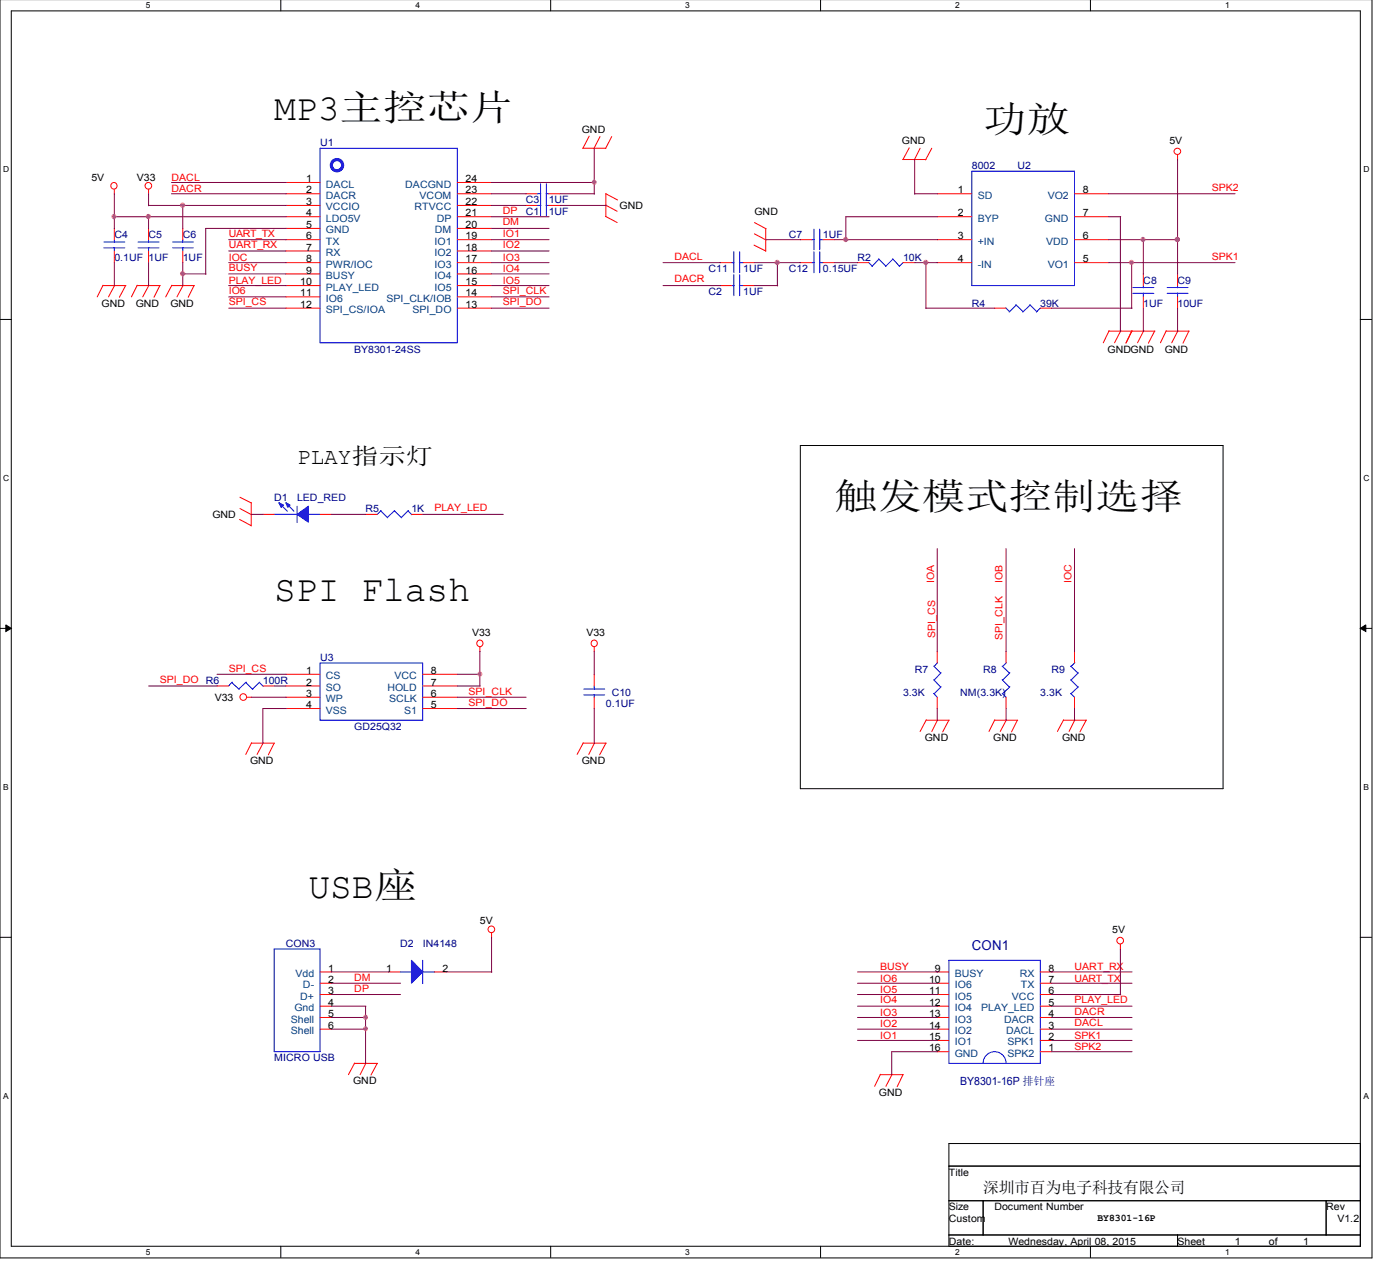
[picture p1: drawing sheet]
<svg xmlns="http://www.w3.org/2000/svg" width="305mm" height="279mm" viewBox="0 0 305 279" stroke-linecap="round" stroke-linejoin="round" font-family="sans-serif">
<path d="M0 -.1v273.8h298.7v-273.8M2.5 2.4h293.7v268.8h-293.7z" fill="none" stroke="#000" stroke-width=".22"/>
<g fill="#fff">
<path d="M31.7 .2h1v1.9h-1z"/>
<path d="M31.7 271.4h1v2h-1z"/>
</g>
<path d="M61.1 0v2.4M61.1 271.2v2.4" fill="none" stroke="#000" stroke-width=".22"/>
<g fill="#fff">
<path d="M90.4 .2h1v1.9h-1z"/>
<path d="M90.4 271.4h1v2h-1z"/>
</g>
<path d="M119.9 0v2.4M119.9 271.2v2.4" fill="none" stroke="#000" stroke-width=".22"/>
<g fill="#fff">
<path d="M149.2 .2h.9v1.9h-.9z"/>
<path d="M149.2 271.4h.9v2h-.9z"/>
</g>
<path d="M178.6 0v2.4M178.6 271.2v2.4" fill="none" stroke="#000" stroke-width=".22"/>
<g fill="#fff">
<path d="M207.9 .2h1v1.9h-1z"/>
<path d="M207.9 271.4h1v2h-1z"/>
</g>
<path d="M237.4 0v2.4M237.4 271.2v2.4" fill="none" stroke="#000" stroke-width=".22"/>
<g fill="#fff">
<path d="M266.7 .2h.9v1.9h-.9z"/>
<path d="M266.7 271.4h.9v2h-.9z"/>
<path d="M.7 35.9h1.2v1.9h-1.2z"/>
<path d="M296.8 35.9h1.2v1.9h-1.2z"/>
<path d="M.7 103h1.2v2h-1.2z"/>
<path d="M296.8 103h1.2v2h-1.2z"/>
</g>
<path d="M0 69.5h2.5M296.2 69.5h2.4" fill="none" stroke="#000" stroke-width=".22"/>
<g fill="#fff">
<path d="M.7 170.3h1.1v1.9h-1.1z"/>
<path d="M296.8 170.3h1.1v1.9h-1.1z"/>
</g>
<path d="M0 136.7h2.5M296.2 136.7h2.4" fill="none" stroke="#000" stroke-width=".22"/>
<path d="M1.3 136l1.2 .7-1.2 .7zM296.2 136.7l1.1-.7v1.4z" fill="#000" stroke="#000" stroke-width=".22"/>
<g fill="#fff">
<path d="M.7 237.5h1v1.9h-1z"/>
<path d="M296.8 237.5h1.1v1.9h-1.1z"/>
</g>
<path d="M174.2 96.9h92.1v74.7h-92.1zM0 204h2.5M296.2 204h2.4M206.6 248.8h89.6v22.4h-89.6zM206.6 253.7h89.6M206.6 261.3h89.6M206.6 268.7h89.6M214 261.3v7.4M256.4 268.7v2.5M288.7 261.3v7.4" fill="none" stroke="#000" stroke-width=".22"/>
<g fill="none" stroke="#f00" stroke-width=".22">
<path d="M62.2 39.7h7.5M99.6 39.7h7.4M126.8 32.3h5.1M128.3 29.6l-1.4 2.7M130.6 29.7l-1.3 2.6M133.2 29.7l-1.4 2.6M196.5 34.7h5.1M198 32.2l-1.4 2.5M200.3 32.3l-1.2 2.5M202.9 32.3l-1.4 2.5M256.4 33.7v1.1M24.9 41.2v1"/>
<path d="M24.9 49.7v2.5M24.9 54.6v2.6M32.3 41.2v1M32.3 49.7v2.5M32.3 54.6v2.6M39.8 49.7v2.5M39.8 54.6v2.6M62.2 57.2h7.5M62.2 42.2h7.5M62.2 44.7h7.5M62.2 54.6h7.5M62.2 52.2h7.5"/>
<path d="M62.2 47.2h7.5M62.2 49.7h7.5M62.2 59.6h7.5M99.6 57.2h7.4M99.6 42.2h7.4M99.6 44.7h7.4M99.6 54.6h7.4M99.6 52.2h7.4M99.6 47.2h7.4M99.6 49.7h7.4M99.6 59.6h7.4M114.5 42.2h2.4"/>
<path d="M114.5 44.7h2.4M119.5 42.2h2.4M119.5 44.7h2.4M131.8 47.1l2.6 1.3M131.8 44.6l2.6 1.4M131.9 42.1v5.1M131.9 42.2l2.6 1.3M156.8 57.2h2.5M161.8 57.2h2.5M164.2 53.3l2.5 1.3M164.3 48.4l2.5 1.4M164.3 50.9l2.5 1.3"/>
<path d="M166.7 49.7v5M174.2 57.2h2.5M174.2 52.2h2.5M179.2 57.2h2.5M179.2 52.2h2.5M186.7 57.2h2.4M196.6 57.2h2.5M204 57.2h7.6M204 42.2h7.6M204 52.2h7.6M204 47.2h7.6M233.9 57.2h7.5"/>
<path d="M233.9 42.2h7.5M233.9 52.2h7.5M233.9 47.2h7.5M248.9 59.6v2.5M256.4 59.6v2.5M22.4 62.1h5M22.4 62.1l-1.2 2.5M25 62.1l-1.4 2.5M27.3 62.1l-1.3 2.6M29.8 62.1h5.1M29.9 62.1l-1.3 2.5M32.4 62.1l-1.3 2.5"/>
<path d="M34.8 62.1l-1.3 2.6M37.3 62.1h5M37.4 62.1l-1.3 2.5M39.9 62.1l-1.4 2.5M42.2 62.1l-1.2 2.6M62.2 62.1h7.5M62.2 64.6h7.5M62.2 67.1h7.5M99.6 62.1h7.4M99.6 64.6h7.4M99.6 67.1h7.4M156.8 62.1h2.5"/>
<path d="M161.8 62.1h2.5M216.5 67.1h2.5M226.5 67.1h2.4M241.4 72.1h10.1M241.5 72l-1.3 2.6M244 72l-1.3 2.6M246.4 72.1l-1.3 2.6M246.5 72l-1.3 2.6M248.9 64.6v2.5M249 72l-1.4 2.6M251.4 72.1l-1.4 2.6M253.8 72.1h5.1"/>
<path d="M253.9 72l-1.3 2.6M256.4 64.6v2.5M256.5 72l-1.4 2.6M258.8 72.1l-1.2 2.6M52.2 113l2.5 1.4M52.2 108.2l2.6 1.3M52.2 110.7l2.6 1.3M54.7 109.4v5.1M57.2 111.9h2.5M69.7 111.9h2.4M79.6 111.9h2.5M89.6 111.9h2.4"/>
<path d="M47.2 149.3h2.6M53.8 151.7h1M57.2 149.3h2.5M62.2 151.7h7.5M62.2 149.3h7.5M62.2 146.7h7.5M62.2 154.2h7.5M92 151.7h7.6M92 149.3h7.6M92 146.7h7.6M92 154.2h7.6M104.5 140.8v1"/>
<path d="M129.4 140.8v1M129.4 146.7v2.6M129.4 151.7v2.5M201.6 156.7h5.1M201.7 156.6l-1.4 2.6M204 141.7v2.6M204 151.7v2.5M204.1 156.6l-1.2 2.6M206.6 156.7l-1.4 2.6M216.5 156.7h5.1M216.6 156.6l-1.3 2.6M219 141.7v2.6"/>
<path d="M219 151.7v2.5M219.1 156.6l-1.3 2.6M221.5 156.7l-1.3 2.6M231.5 156.7h5.1M231.6 156.6l-1.4 2.6M233.9 141.7v2.6M233.9 151.7v2.5M234 156.6l-1.3 2.6M236.5 156.7l-1.4 2.6M54.7 161.7h5.1M54.8 161.6l-1.3 2.6M57.3 161.6l-1.3 2.6"/>
<path d="M59.7 161.7l-1.3 2.6M126.9 161.7h5.1M127 161.6l-1.4 2.6M129.5 161.6l-1.3 2.6M131.9 161.7l-1.3 2.6M69.7 218.9h2.4M69.7 216.4h2.4M69.7 214h2.4M69.7 211.5h2.4M84.6 211.5h2.5M94.6 211.5h2.4M107 203v1"/>
<path d="M204 218.9h2.6M204 216.4h2.6M204 214h2.6M204 211.5h2.6M226.5 218.9h2.4M226.5 216.4h2.4M226.5 214h2.4M226.5 211.5h2.4M243.9 205.5v1.1M69.7 223.9h2.4M69.7 221.4h2.4M77.1 231.4h5.1"/>
<path d="M77.2 231.3l-1.3 2.5M79.7 231.3l-1.3 2.5M82.1 231.4l-1.3 2.5M191.6 233.8h5.1M191.7 233.8l-1.3 2.6M194.2 233.8l-1.3 2.6M196.6 233.8l-1.3 2.7M204 228.9h2.6M204 226.4h2.6M204 223.9h2.6M204 221.4h2.6M226.5 228.9h2.4"/>
<path d="M226.5 226.4h2.4M226.5 223.9h2.4M226.5 221.4h2.4"/>
<circle cx="256.3" cy="32.9" r=".7"/>
<circle cx="24.8" cy="40.4" r=".7"/>
<circle cx="32.3" cy="40.4" r=".72"/>
<circle cx="104.5" cy="140" r=".7"/>
<circle cx="129.4" cy="140" r=".7"/>
<circle cx="53" cy="151.7" r=".72"/>
<circle cx="107" cy="202.2" r=".72"/>
<circle cx="243.9" cy="204.7" r=".72"/>
</g>
<g fill="none" stroke="#00f" stroke-width=".22">
<path d="M69.7 32.3h29.9v42.3h-29.9zM117.7 40v7M119 40v7M211.6 37.3h22.3v24.8h-22.3zM22.6 53.9h4.6M22.6 52.7h4.6M24.9 52.2v.5M24.9 53.8v.8M30.1 53.9h4.5M30.1 52.7h4.5M32.3 52.2v.5M32.3 53.8v.8"/>
<path d="M37.6 53.9h4.5M37.6 52.7h4.5M39.8 52.2v.5M39.8 53.8v.8M116.9 42.2h.9M116.9 44.7h.9M118.9 42.2h.6M118.9 44.7h.6M159.3 57.2h.6M159.8 54.8v4.6M159.8 59.8v4.5M161 57.2h.8"/>
<path d="M161 54.8v4.6M161 59.8v4.5M176.7 57.2h.6M176.7 52.2h.6M177.2 49.9v4.5M177.2 54.8v4.6M178.4 57.2h.8M178.4 52.2h.8M178.5 49.9v4.5M178.5 54.8v4.6M189.1 57.1l.8 .8M191.3 56.3l1.6 1.6"/>
<path d="M191.3 56.4l-1.5 1.6M194.3 56.3l1.5 1.6M194.4 56.4l-1.6 1.6M196.6 57.2l-.9 .8M159.3 62.1h.6M161 62.1h.8M218.9 67l.9 .8M221.1 66.3l1.7 1.5M221.2 66.4l-1.5 1.5M224.2 66.3l1.5 1.5M224.3 66.4l-1.6 1.5M226.5 67.1l-.9 .8"/>
<path d="M246.6 63.8h4.6M246.6 62.6h4.6M248.9 62.1v.6M248.9 63.8v.8M254.1 63.8h4.6M254.1 62.6h4.6M256.4 62.1v.6M256.4 63.8v.8M59.6 111.9h5.1M61 109.6l1.6 1.7M62.5 109.6l1.5 1.7M64.7 110.2v3.5"/>
<path d="M67.1 111.9h2.6M82.9 111.2l1.5 1.5M83 111.1l-.9 .8M85.9 111.2l1.6 1.5M85.9 111.1l-1.6 1.5M88.8 111.2l.9 .8M88.9 111.1l-1.5 1.5M50.5 148.5l1.6 1.5M50.5 148.4l-.7 .9M53.5 148.5l1.5 1.5M53.6 148.4l-1.6 1.5M56.5 148.5l.8 .9"/>
<path d="M56.6 148.4l-1.7 1.5M69.7 144.3h22.3v12.4h-22.3zM127.1 149.9h4.6M127.1 151.2h4.6M129.4 149.3v.7M129.4 151.1v.6M203.3 150.9l.7 .8M203.3 147.9l1.5 1.6M203.3 144.9l1.5 1.6M204.1 144.2l-.7 .8M204.9 149.4l-1.5 1.6M204.9 146.4l-1.5 1.6"/>
<path d="M218.2 150.9l.8 .8M218.2 147.9l1.6 1.6M218.2 144.9l1.6 1.6M219.1 144.2l-.8 .8M219.9 149.4l-1.6 1.6M219.9 146.4l-1.6 1.6M233.1 150.9l.8 .8M233.1 147.9l1.6 1.6M233.1 144.9l1.6 1.6M234 144.2l-.8 .8M234.8 149.4l-1.6 1.6M234.8 146.4l-1.6 1.6"/>
<path d="M59.7 206.5h10v22.4h-10zM87.1 211.5h2.6M92 209v5M92 211.5h2.7M206.6 209h19.9v22.4h-19.9zM214 231.4a2.5 2.5 0 0 1 2.5-2.5 2.5 2.5 0 0 1 2.5 2.5"/>
</g>
<g fill="#00f" stroke="#00f" stroke-width=".22">
<path d="M89.6 209l2.4 2.5-2.4 2.5z"/>
<path d="M64.7 111.9l2.4-1.7v3.4z" fill-rule="evenodd"/>
<path d="M60.7 109.4l1 .5-.5 .5z" fill-rule="evenodd"/>
<path d="M62.2 109.4l1 .5-.5 .5z" fill-rule="evenodd"/>
</g>
<circle cx="73.4" cy="35.9" r="1.23" fill="none" stroke="#00f" stroke-width=".68"/>
<g fill="none" stroke="#800040" stroke-width=".22">
<path d="M37.3 39.7h25M107 39.7h22.5M129.4 32.3v9.9M199.1 34.7v7.5M256.4 34.7v25M24.9 47.2h37.4M24.9 42.2v7.6M24.9 57.2v5M32.3 42.2v2.6M32.3 47.2v2.6M32.3 57.2v5M32.3 44.7h30"/>
<path d="M37.3 42.2h25M39.8 44.7v5.1M39.8 57.2v5M39.8 59.6h5.1M49.8 57.2h12.5M49.8 52.2h12.5M49.8 54.6h12.5M49.8 59.6h12.5M62.3 49.7h-17.5v10M107 57.2h12.5M107 52.2h12.5M107 54.6h12.5"/>
<path d="M107 42.2h7.6M107 47.2h12.5M107 49.7h12.5M107 59.6h12.5M107 44.7h7.6M121.9 42.2h7.6M121.9 44.7h10.1M144.4 57.2h12.5M164.3 57.2h10M166.7 52.2h7.6M169.2 57.2v5M181.7 57.2h5.1"/>
<path d="M181.7 52.2h22.4M199.1 57.2h5M199.1 42.2h5M201.6 57.2v9.9M204.1 47.2h-20v5M241.4 57.2h27.5M241.4 52.2h15.1M241.4 42.2h27.5M241.4 47.2h2.6M243.9 47.2v24.9M246.4 57.2v9.9M248.9 52.2v7.5"/>
<path d="M49.8 62.1h12.5M49.8 67.1h12.5M49.8 64.6h12.5M107 62.1h12.5M107 67.1h12.5M107 64.6h12.5M144.4 62.1h12.5M164.3 62.1h5M201.6 67.1h15M228.9 67.1h17.6M248.9 67.1v5M256.4 67.1v5"/>
<path d="M54.7 111.9h2.6M72.1 111.9h7.6M92 111.9h17.6M204 119.4v22.4M219 119.4v22.4M233.9 119.4v22.4M32.3 149.3h15M47.2 146.7h15.1M54.7 151.7h7.6M59.7 149.3h2.6M62.3 154.2h-5.1v7.6M99.6 146.7h5"/>
<path d="M99.6 149.3h5M99.6 151.7h15M99.6 154.2h15M104.5 141.7v7.7M129.4 141.7v5.1M129.4 154.2v7.6M204 154.2v2.6M219 154.2v2.6M233.9 154.2v2.6M72.1 216.4h15.1M72.1 214h15.1M72.1 211.5h12.6"/>
<path d="M72.1 218.9h7.6M79.6 218.9v12.6M97 211.5h10.1M107 204v7.6M186.7 216.4h17.4M186.7 214h17.4M186.7 211.5h17.4M186.7 218.9h17.4M228.9 216.4h15.1M228.9 214h17.6M228.9 211.5h17.6M228.9 218.9h17.6"/>
<path d="M243.9 206.5v10M72.1 221.4h7.6M72.1 223.9h7.6M186.7 221.4h17.4M186.7 223.9h17.4M186.7 226.4h17.4M204.1 228.9h-10v5M228.9 221.4h17.6M228.9 223.9h17.6M228.9 226.4h17.6M228.9 228.9h17.6"/>
</g>
<g fill="#f0f" stroke="#f0f" stroke-width=".22">
<circle cx="104.5" cy="146.7" r=".45"/>
<circle cx="201.5" cy="57.1" r=".47"/>
<circle cx="246.3" cy="57.1" r=".47"/>
<circle cx="32.3" cy="47.1" r=".47"/>
<circle cx="248.8" cy="52.1" r=".45"/>
<circle cx="39.8" cy="44.7" r=".47"/>
<circle cx="256.3" cy="52.1" r=".47"/>
<circle cx="24.8" cy="47.1" r=".45"/>
<circle cx="184.1" cy="52.1" r=".47"/>
<circle cx="39.8" cy="59.6" r=".47"/>
<circle cx="79.6" cy="221.4" r=".45"/>
<circle cx="129.3" cy="39.7" r=".45"/>
<circle cx="79.6" cy="223.9" r=".42"/>
<circle cx="169.2" cy="57.1" r=".47"/>
</g>
<g font-size="8">
<text x="59.7" y="26.2">MP3主控芯片</text>
<text x="214" y="28.6">功放</text>
<text x="181.7" y="110.7">触发模式控制选择</text>
<text x="59.7" y="130.7">SPI Flash</text>
<text x="67.1" y="195.4">USB座</text>
</g>
<text font-size="5" x="64.7" y="100.9">PLAY指示灯</text>
<text font-size="3.5" x="214" y="259.5">深圳市百为电子科技有限公司</text>
<text font-size="3" fill="#0000a0" x="211.6" y="206.7">CON1</text>
<text font-size="2.5" fill="#000080" x="209" y="236.1">BY8301-16P 排针座</text>
<g font-size="2.2">
<text x="126.7" y="28.9">GND</text>
<text x="196.3" y="31.4">GND</text>
<text x="254.6" y="31.4">5V</text>
<text x="19.9" y="39.4">5V</text>
<text x="29.8" y="39.4">V33</text>
<text x="66.6" y="39.6">1</text>
<text x="101.3" y="39.6">24</text>
<text x="66.6" y="42.1">2</text>
<text x="66.6" y="44.6">3</text>
<text x="66.6" y="47.1">4</text>
<text x="101.3" y="47.1">21</text>
<text x="101.3" y="44.6">22</text>
<text x="101.3" y="42.1">23</text>
<text x="134.9" y="45.6">GND</text>
<text x="164.3" y="46.8">GND</text>
<text x="208.5" y="47.1">2</text>
<text x="208.5" y="42.1">1</text>
<text x="235.7" y="47.1">7</text>
<text x="235.7" y="42.1">8</text>
<text x="66.6" y="52.1">6</text>
<text x="66.6" y="49.6">5</text>
<text x="101.3" y="52.1">19</text>
<text x="101.3" y="49.6">20</text>
<text x="208.5" y="52.1">3</text>
<text x="235.7" y="52.1">6</text>
<text x="66.6" y="54.5">7</text>
<text x="66.6" y="57.1">8</text>
<text x="66.6" y="59.5">9</text>
<text x="101.3" y="59.5">16</text>
<text x="101.3" y="57.1">17</text>
<text x="101.3" y="54.5">18</text>
<text x="208.5" y="57.1">4</text>
<text x="235.7" y="57.1">5</text>
<text x="65.4" y="62.1">10</text>
<text x="65.4" y="64.5">11</text>
<text x="101.3" y="64.5">14</text>
<text x="101.3" y="62.1">15</text>
<text x="22.1" y="66.7">GND</text>
<text x="29.5" y="66.7">GND</text>
<text x="37.1" y="66.7">GND</text>
<text x="65.4" y="67">12</text>
<text x="101.3" y="67">13</text>
<text x="241.1" y="76.7">GNDGND</text>
<text x="253.6" y="76.7">GND</text>
<text x="46.2" y="112.8">GND</text>
<text x="102.8" y="138.4">V33</text>
<text x="127.7" y="138.4">V33</text>
<text x="66.6" y="149.2">2</text>
<text x="66.6" y="146.6">1</text>
<text x="93.8" y="149.2">7</text>
<text x="93.8" y="146.6">8</text>
<text x="46.7" y="152.6">V33</text>
<text x="66.6" y="151.6">3</text>
<text x="66.6" y="154.1">4</text>
<text x="93.8" y="151.6">6</text>
<text x="93.8" y="154.1">5</text>
<text x="201.3" y="161.3">GND</text>
<text x="216.2" y="161.3">GND</text>
<text x="231.2" y="161.3">GND</text>
<text x="54.4" y="166.3">GND</text>
<text x="126.7" y="166.3">GND</text>
<text x="104.5" y="201.2">5V</text>
<text x="242.1" y="203.1">5V</text>
<text x="71.5" y="211.4">1</text>
<text x="71.5" y="213.9">2</text>
<text x="84.1" y="211.4">1</text>
<text x="96.4" y="211.4">2</text>
<text x="202.3" y="213.9">10</text>
<text x="203.5" y="211.4">9</text>
<text x="228.3" y="213.9">7</text>
<text x="228.3" y="211.4">8</text>
<text x="71.5" y="216.3">3</text>
<text x="71.5" y="218.9">4</text>
<text x="71.5" y="221.3">5</text>
<text x="202.3" y="216.3">11</text>
<text x="202.3" y="218.9">12</text>
<text x="202.3" y="221.3">13</text>
<text x="228.3" y="221.3">4</text>
<text x="228.3" y="218.9">5</text>
<text x="228.3" y="216.3">6</text>
<text x="71.5" y="223.9">6</text>
<text x="202.3" y="223.9">14</text>
<text x="202.3" y="226.3">15</text>
<text x="228.3" y="226.3">2</text>
<text x="228.3" y="223.9">3</text>
<text x="202.3" y="228.8">16</text>
<text x="228.3" y="228.8">1</text>
<text x="76.9" y="236">GND</text>
<text x="191.3" y="238.5">GND</text>
<text x="206.6" y="255.9">Title</text>
<text x="206.6" y="263.4">Size</text>
<text x="216.5" y="263.4">Document Number</text>
<text x="288.7" y="263.4">Rev</text>
<text x="206.6" y="265.9">Custom</text>
<text x="238.9" y="265.6">BY8301-16P</text>
<text x="291.2" y="265.9">V1.2</text>
<text x="206.6" y="270.8">Date:</text>
<text x="219.5" y="270.8">Wednesday, April 08, 2015</text>
<text x="256.4" y="270.8">Sheet</text>
<text x="268.8" y="270.8">1</text>
<text x="276.3" y="270.8">of</text>
<text x="283.7" y="270.8">1</text>
</g>
<g font-size="2.2" fill="#000080">
<text x="69.7" y="31.8">U1</text>
<text x="211.6" y="36.8">8002</text>
<text x="221.5" y="36.8">U2</text>
<text x="114.5" y="44.3">C3</text>
<text x="114.5" y="46.8">C1</text>
<text x="119.5" y="44.3">1UF</text>
<text x="119.5" y="46.8">1UF</text>
<text x="24.9" y="51.8">C4</text>
<text x="32.3" y="51.8">C5</text>
<text x="39.8" y="51.8">C6</text>
<text x="171.7" y="51.8">C7</text>
<text x="179.2" y="51.8">1UF</text>
<text x="24.9" y="56.7">0.1UF</text>
<text x="32.3" y="56.7">1UF</text>
<text x="39.8" y="56.7">1UF</text>
<text x="154.3" y="59.3">C11</text>
<text x="161.8" y="59.3">1UF</text>
<text x="171.7" y="59.3">C12</text>
<text x="179.2" y="59.3">0.15UF</text>
<text x="186.7" y="56.7">R2</text>
<text x="196.6" y="56.7">10K</text>
<text x="154.3" y="64.3">C2</text>
<text x="161.8" y="64.3">1UF</text>
<text x="248.9" y="61.7">C8</text>
<text x="256.4" y="61.7">C9</text>
<text x="211.6" y="66.7">R4</text>
<text x="226.5" y="66.7">39K</text>
<text x="248.9" y="66.7">1UF</text>
<text x="256.4" y="66.7">10UF</text>
<text x="77.1" y="76.7">BY8301-24SS</text>
<text x="59.7" y="109.1">D1</text>
<text x="64.7" y="109.1">LED_RED</text>
<text x="79.6" y="111.5">R5</text>
<text x="89.6" y="111.5">1K</text>
<text x="69.7" y="143.8">U3</text>
<text x="57.2" y="148.8">100R</text>
<text x="199.1" y="146.4">R7</text>
<text x="214" y="146.4">R8</text>
<text x="228.9" y="146.4">R9</text>
<text x="131.9" y="153.8">0.1UF</text>
<text x="133.2" y="151.4">C10</text>
<text x="196.6" y="151.4">3.3K</text>
<text x="209" y="151.4">NM(3.3K)</text>
<text x="226.5" y="151.4">3.3K</text>
<text x="77.1" y="158.8">GD25Q32</text>
<text x="62.2" y="206.1">CON3</text>
<text x="87.1" y="206.1">D2</text>
<text x="92" y="206.1">IN4148</text>
<text x="59.7" y="231">MICRO USB</text>
</g>
<g font-size="2.2" fill="#f00">
<text x="37.3" y="39.4">DACL</text>
<text x="37.3" y="41.8">DACR</text>
<text x="263.8" y="41.6">SPK2</text>
<text x="109.5" y="46.6">DP</text>
<text x="49.8" y="51.6">UART_TX</text>
<text x="109.5" y="51.6">IO1</text>
<text x="109.5" y="49">DM</text>
<text x="49.8" y="59">BUSY</text>
<text x="49.8" y="54">UART_RX</text>
<text x="49.8" y="56.7">IOC</text>
<text x="109.5" y="54">IO2</text>
<text x="109.5" y="59.3">IO4</text>
<text x="109.5" y="56.7">IO3</text>
<text x="146.8" y="56.5">DACL</text>
<text x="263.8" y="56.5">SPK1</text>
<text x="49.8" y="61.7">PLAY_LED</text>
<text x="49.8" y="64">IO6</text>
<text x="109.5" y="61.7">IO5</text>
<text x="109.5" y="64">SPI_CLK</text>
<text x="146.8" y="61.5">DACR</text>
<text x="49.8" y="66.5">SPI_CS</text>
<text x="109.5" y="66.5">SPI_DO</text>
<text x="94.6" y="111.3">PLAY_LED</text>
<text x="203.4" y="126.8" transform="rotate(-90 203.4 126.8)">IOA</text>
<text x="218.3" y="126.8" transform="rotate(-90 218.3 126.8)">IOB</text>
<text x="233.3" y="126.8" transform="rotate(-90 233.3 126.8)">IOC</text>
<text x="203.6" y="138.8" transform="rotate(-90 203.6 138.8)">SPI_CS</text>
<text x="218.3" y="139.3" transform="rotate(-90 218.3 139.3)">SPI_CLK</text>
<text x="34.8" y="148.6">SPI_DO R6</text>
<text x="49.8" y="146.1">SPI_CS</text>
<text x="102" y="151.1">SPI_CLK</text>
<text x="102" y="153.6">SPI_DO</text>
<text x="77.1" y="215.8">DP</text>
<text x="77.1" y="213.4">DM</text>
<text x="191.6" y="211.1">BUSY</text>
<text x="191.6" y="213.6">IO6</text>
<text x="233.9" y="213.6">UART_TX</text>
<text x="233.9" y="211.1">UART_RX</text>
<text x="191.6" y="218.3">IO4</text>
<text x="191.6" y="216.1">IO5</text>
<text x="191.6" y="221.1">IO3</text>
<text x="233.9" y="218.3">PLAY_LED</text>
<text x="233.9" y="220.8">DACR</text>
<text x="191.6" y="226.1">IO1</text>
<text x="191.6" y="223.5">IO2</text>
<text x="233.9" y="226.1">SPK1</text>
<text x="233.9" y="223.3">DACL</text>
<text x="233.9" y="228.5">SPK2</text>
</g>
<g font-size="2.2" fill="#004080">
<text x="71" y="40.8">DACL</text>
<text x="88.2" y="40.8">DACGND</text>
<text x="71" y="43.3">DACR</text>
<text x="71" y="45.8">VCCIO</text>
<text x="90.3" y="45.8">RTVCC</text>
<text x="91.4" y="43.3">VCOM</text>
<text x="212.9" y="43.3">SD</text>
<text x="228.1" y="43.3">VO2</text>
<text x="71" y="53.3">TX</text>
<text x="71" y="48.3">LDO5V</text>
<text x="71" y="50.8">GND</text>
<text x="94.6" y="53.3">IO1</text>
<text x="94.7" y="50.8">DM</text>
<text x="95.1" y="48.3">DP</text>
<text x="212.9" y="48.3">BYP</text>
<text x="212.9" y="53.3">+IN</text>
<text x="227.5" y="48.3">GND</text>
<text x="227.8" y="53.3">VDD</text>
<text x="71" y="55.7">RX</text>
<text x="71" y="58.3">PWR/IOC</text>
<text x="94.6" y="58.3">IO3</text>
<text x="94.6" y="55.7">IO2</text>
<text x="212.9" y="58.3">-IN</text>
<text x="228.1" y="58.3">VO1</text>
<text x="71" y="60.7">BUSY</text>
<text x="71" y="63.2">PLAY_LED</text>
<text x="71" y="65.7">IO6</text>
<text x="84.2" y="65.7">SPI_CLK/IOB</text>
<text x="94.6" y="63.2">IO5</text>
<text x="94.6" y="60.7">IO4</text>
<text x="71" y="68.2">SPI_CS/IOA</text>
<text x="89.8" y="68.2">SPI_DO</text>
<text x="71" y="147.8">CS</text>
<text x="85.9" y="147.8">VCC</text>
<text x="71" y="150.4">SO</text>
<text x="71" y="152.8">WP</text>
<text x="71" y="155.3">VSS</text>
<text x="84.3" y="150.4">HOLD</text>
<text x="84.8" y="152.8">SCLK</text>
<text x="88" y="155.3">S1</text>
<text x="64.3" y="212.6">Vdd</text>
<text x="66" y="215.1">D-</text>
<text x="207.9" y="212.6">BUSY</text>
<text x="207.9" y="215.1">IO6</text>
<text x="222" y="212.6">RX</text>
<text x="222.2" y="215.1">TX</text>
<text x="64.1" y="220">Gnd</text>
<text x="65.4" y="217.5">D+</text>
<text x="207.9" y="217.5">IO5</text>
<text x="207.9" y="220">IO4</text>
<text x="213.6" y="220">PLAY_LED</text>
<text x="220.3" y="217.5">VCC</text>
<text x="63.3" y="222.5">Shell</text>
<text x="63.3" y="225">Shell</text>
<text x="207.9" y="222.5">IO3</text>
<text x="207.9" y="225">IO2</text>
<text x="207.9" y="227.5">IO1</text>
<text x="218.6" y="222.5">DACR</text>
<text x="219" y="225">DACL</text>
<text x="219.4" y="227.5">SPK1</text>
<text x="207.9" y="230">GND</text>
<text x="219.4" y="230">SPK2</text>
</g>
<g font-size="1.8">
<text x="31.7" y="1.8">5</text>
<text x="90.4" y="1.8">4</text>
<text x="149.2" y="1.8">3</text>
<text x="207.9" y="1.8">2</text>
<text x="266.7" y="1.8">1</text>
<text x=".7" y="37.5">D</text>
<text x="296.8" y="37.5">D</text>
<text x=".7" y="104.6">C</text>
<text x="296.8" y="104.6">C</text>
<text x=".7" y="171.9">B</text>
<text x="296.8" y="171.9">B</text>
<text x=".7" y="239.1">A</text>
<text x="296.8" y="239.1">A</text>
<text x="31.7" y="273">5</text>
<text x="90.4" y="273">4</text>
<text x="149.2" y="273">3</text>
<text x="207.9" y="273">2</text>
<text x="266.7" y="273">1</text>
</g>
</svg>
